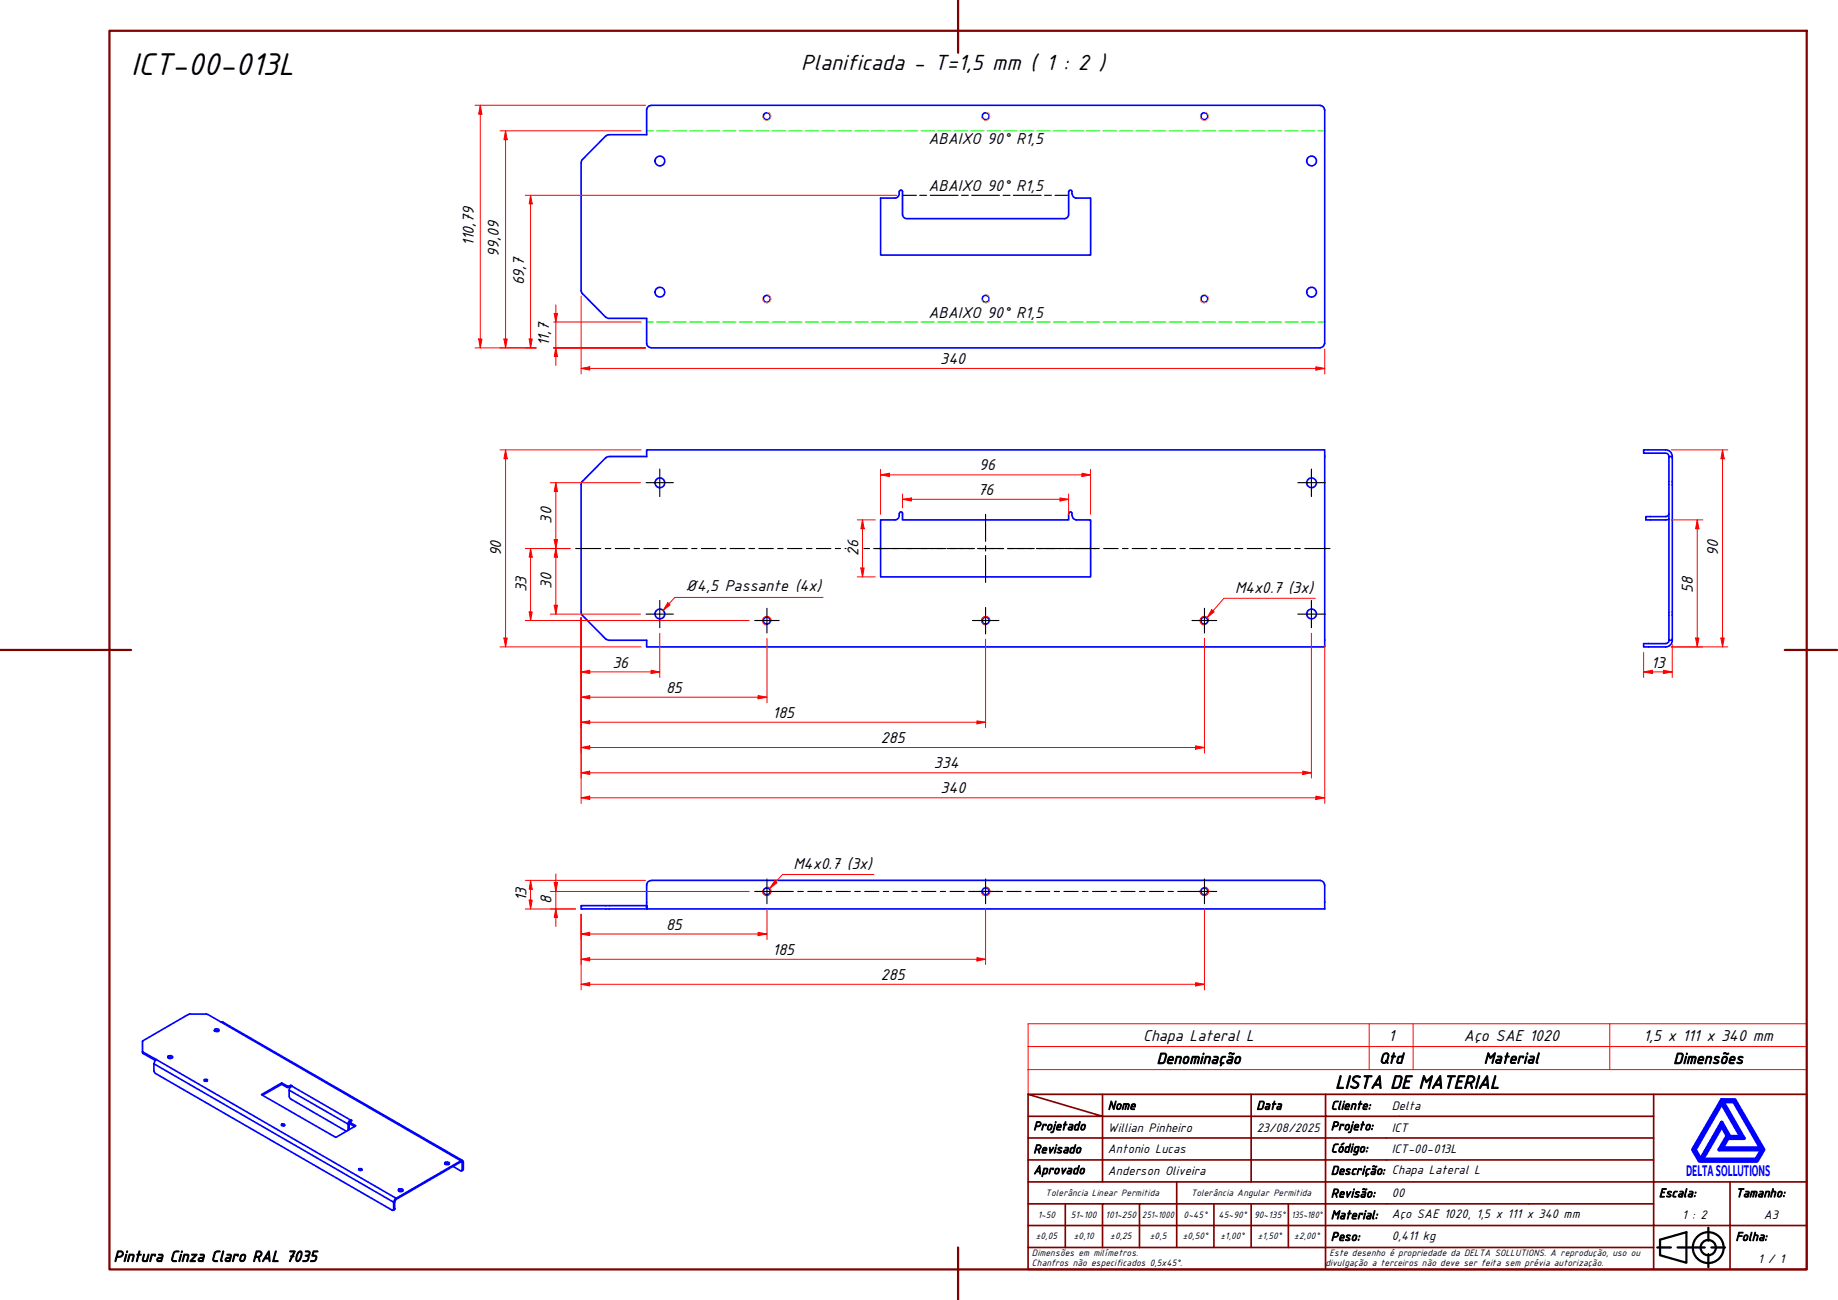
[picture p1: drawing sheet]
<svg xmlns="http://www.w3.org/2000/svg" width="420mm" height="297mm" viewBox="0 0 420 297" stroke-linecap="round" stroke-linejoin="round" font-family="sans-serif">
<!-- layer: Visible (ABNT) -->
<g fill="none" stroke="#00f" stroke-width=".38">
<path d="M132.8 110.7v29.2l.3 .7M133.1 110l-.3 .7M138.5 104.6l-5.4 5.4M139.2 104.3l-.7 .3M139.3 104.3h8.5M205.5 117.3a1.13 1.13 0 0 1-.9 1.5M205.6 117.3a.35 .35 0 0 1 .4-.3 .35 .35 0 0 1 .3 .3v1.5h38v-1.5M244.3 117.3a.35 .35 0 0 1 .4-.3 .35 .35 0 0 1 .3 .3v.5M245.1 117.8a.98 .98 0 0 0 1 1h3.2v13h-48v-13h3.2M302.8 104.3v42M133.1 140.6l5.4 5.4M138.5 146l.7 .3"/>
<path d="M139.3 146.3h8.5"/>
<circle cx="150.8" cy="110.3" r="1.11"/>
<circle cx="299.8" cy="110.3" r="1.11"/>
<circle cx="150.8" cy="140.3" r="1.11"/>
<circle cx="175.3" cy="141.8" r=".79"/>
<circle cx="225.3" cy="141.8" r=".79"/>
<circle cx="275.3" cy="141.8" r=".79"/>
<circle cx="299.8" cy="140.3" r="1.11"/>
</g>
<!-- layer: Visible Narrow (ABNT) -->
<path d="M176.3 142a.98 .98 0 0 0-.8-1.2 .98 .98 0 0 0-1.2 .8 .98 .98 0 0 0 .8 1.2M226.3 142a.98 .98 0 0 0-.8-1.2 .98 .98 0 0 0-1.1 .8 .98 .98 0 0 0 .8 1.2M276.3 142a.98 .98 0 0 0-.8-1.2 .98 .98 0 0 0-1.2 .8 .98 .98 0 0 0 .8 1.2" fill="none" stroke="#f00" stroke-width=".23"/>
<!-- layer: Visible (ABNT) -->
<circle cx="147.8" cy="146.3" r=".19" fill="#00f"/>
<path d="M147.8 146.3v1.5h155v-1.5" fill="none" stroke="#00f" stroke-width=".38"/>
<circle cx="147.8" cy="104.3" r=".19" fill="#00f"/>
<g fill="none" stroke="#00f" stroke-width=".38">
<path d="M147.8 104.3v-1.5h155v1.5M380.7 102.8h-5v.8h5M380.7 118h-4.5v.8h4.5M380.8 103.6a.73 .73 0 0 1 .7 .7M380.8 102.8a1.49 1.49 0 0 1 1.5 1.5M381.5 117.3a.73 .73 0 0 1-.7 .7M381.5 118.6l-.7 .2M382.3 104.3h-.8v42h.8M382.3 104.3v42M380.7 147.1h-5v.7h5M381.5 146.3a.73 .73 0 0 1-.7 .8M382.3 146.3a1.49 1.49 0 0 1-1.5 1.5"/>
<path d="M148.8 201.2a.98 .98 0 0 0-1 1v5.5v-.8h-15v.8h170v-5.5M148.8 201.2h153M301.8 201.2a.98 .98 0 0 1 1 1M32.7 237.8l-.1 .2M43.4 231.7l-.4 .1M47.2 231.7l.4 .1M32.6 240.2l.1 .5zM35.2 243.1v1.6l.2 .5 54.3 31.3h.2l.1-.2M35.2 243.1l.1-.5 .5-.5 54.8 31.7M35.2 243.1l54.8 31.6M65.5 248.1l.3 .1 .4-.1v.3l-.5 .1zM66.1 250.5l.4 .6"/>
<path d="M80.2 256.1l-.2 .3 .2 .5-.2-.5M90 274.7v1.6M90.2 276.1v.2l-.3 .2M90.2 276.1l-.2 .2M90.2 274.6v1.5M90.2 274.6l-.2 .1M90.6 273.8l-.4 .3-.2 .6M90.6 273.8l-.4 .8M105.3 267.5h.2l.4-.4-.4 .4"/>
<circle cx="175.3" cy="203.7" r=".79"/>
<circle cx="225.3" cy="203.7" r=".79"/>
<circle cx="275.3" cy="203.7" r=".79"/>
</g>
<!-- layer: Visible Narrow (ABNT) -->
<path d="M175.5 202.7a.98 .98 0 0 1 .8 1.1 .98 .98 0 0 1-1.2 .8 .98 .98 0 0 1-.8-1.1M225.5 202.7a.98 .98 0 0 1 .8 1.1 .98 .98 0 0 1-1.1 .8 .98 .98 0 0 1-.8-1.1M275.5 202.7a.98 .98 0 0 1 .8 1.1 .98 .98 0 0 1-1.2 .8 .98 .98 0 0 1-.8-1.1" fill="none" stroke="#f00" stroke-width=".23"/>
<!-- layer: Visible (ABNT) -->
<circle cx="35.8" cy="242.1" r=".19" fill="#00f"/>
<g fill="none" stroke="#00f" stroke-width=".38">
<path d="M132.8 37.2v29.2l.3 .7M133.1 36.5l-.3 .7M138.5 31l-5.4 5.5M139.2 30.8l-.7 .3M148.8 24.1a.98 .98 0 0 0-1 1v5.7h-8.5M148.8 24.1h153M301.8 24.1a.98 .98 0 0 1 1 1M302.8 25.1v53.4M205.5 43.7v.5M205.5 44.3a.98 .98 0 0 1-.9 1M205.6 43.8a.35 .35 0 0 1 .4-.4 .35 .35 0 0 1 .3 .4M206.3 49a.98 .98 0 0 0 1 1"/>
<path d="M206.3 43.7v5.2M207.3 50h36M244.3 43.7v5.2M244.3 49a.98 .98 0 0 1-1 1M244.3 43.8a.35 .35 0 0 1 .4-.4 .35 .35 0 0 1 .3 .4M245 43.7v.5M245.1 44.3a.98 .98 0 0 0 1 1h3.2v13h-48v-13h3.2M133.1 67l5.4 5.5M138.5 72.5l.7 .3M139.3 72.8h8.5v5.6a.98 .98 0 0 0 1 1M148.8 79.5h153M302.8 78.4a.98 .98 0 0 1-1 1"/>
<path d="M32.6 238v2.2M43 231.8l-10.3 6M43.4 231.7h3.8M47.6 231.8l2.9 1.7M49 235.6l.3-.2 .7 .2M49.1 235.2l.4-.1 .5 .2a.61 .61 0 0 1-1 .1zM50.5 233.5l54.8 31.7M50.5 233.5h.4l54.8 31.7M32.7 240.4l3.1 1.7M32.7 240.7l2.8 1.6M38.4 241.4l.8-.2 .3 .4a.63 .63 0 0 1-.6 .3 .63 .63 0 0 1-.5-.5zM38.4 241.7l.5-.2 .5 .2"/>
<path d="M46.7 246.7l.6-.1 .1 .1a.35 .35 0 0 1-.3 .4 .35 .35 0 0 1-.4-.4zM46.7 247l.4-.1 .3 .1M64.3 257l.5-.2 .3 .2a.39 .39 0 0 1-.4 .3 .39 .39 0 0 1-.4-.3zM64.4 257.2h.6M64.4 247.4v.4M65.5 248.1l-1.1-.7-4.6 2.7 17 9.8 4.5-2.7-1.1-.6M65.5 248.4l-1.1-.6-4.4 2.4M66.1 249.1l13.5 7.7M66.1 249.1v1.4M66.4 248l.3 .1M66.4 248l-.2 .1M66.4 248v.3"/>
<path d="M66.5 248.3l-.3 .1M66.5 251.1l12.7 7.4M66.7 248.1l-.5 .6-.1 .4M66.7 248.1l13.4 7.8M79.6 256.8v1.4M79.8 256.7l-.2 .1M79.8 256.7v1.4M80.1 255.9l.3 .1-.2 .1M80.1 255.9l-.3 .3-.2 .6M80.1 256.2l-.3 .5M80.1 256.2h.1M80.1 255.9v.3"/>
<path d="M80.2 256.9l.9 .5M82.1 267.1h.6a.4 .4 0 0 1-.3 .4 .4 .4 0 0 1-.4-.3zM82.1 267.4h.6M91.1 271.8l.3-.2 .7 .2a.55 .55 0 0 1-.5 .5 .55 .55 0 0 1-.5-.5zM91.1 272.1l.5-.2 .5 .2M101.7 265.7l.5-.2 .5 .2a.61 .61 0 0 1-1 .2zM102.4 265.8l.3 .2-.3-.2h-.4l-.3 .2M103.6 266.6l1.7 .9M105.3 265.2h.4l.2 .3M105.3 265.5l.4 .2M105.3 265.2v.3M105.3 265.2l-14.7 8.6"/>
<path d="M105.3 265.5l-14.7 8.6M105.7 265.7v1.6M105.9 265.5v1.6M105.9 265.5l-.2 .2"/>
<circle cx="150.8" cy="36.8" r="1.11"/>
<circle cx="175.3" cy="26.6" r=".79"/>
<circle cx="225.3" cy="26.6" r=".79"/>
<circle cx="275.3" cy="26.6" r=".79"/>
<circle cx="299.8" cy="36.8" r="1.11"/>
<circle cx="150.8" cy="66.8" r="1.11"/>
<circle cx="175.3" cy="68.3" r=".79"/>
<circle cx="225.3" cy="68.3" r=".79"/>
<circle cx="275.3" cy="68.3" r=".79"/>
<circle cx="299.8" cy="66.8" r="1.11"/>
</g>
<!-- layer: Linha de centro curva (ISO) -->
<g fill="none" stroke="#0f0" stroke-width=".25">
<path d="M147.8 29.9h1.6M150.1 29.9h3M153.9 29.9h3M157.7 29.9h3M161.4 29.9h3.1M165.2 29.9h3M169 29.9h3M172.8 29.9h3M176.5 29.9h3.1M180.3 29.9h3M184.1 29.9h3M187.9 29.9h3"/>
<path d="M191.6 29.9h3.1M195.5 29.9h3M199.2 29.9h3M203 29.9h3.1M206.8 29.9h3M210.6 29.9h3M214.4 29.9h3M218.1 29.9h3.1M221.9 29.9h3M225.7 29.9h3M229.5 29.9h3M233.2 29.9h3.1"/>
<path d="M237 29.9h3M240.8 29.9h3M244.6 29.9h3M248.3 29.9h3.1M252.2 29.9h3M256 29.9h3M259.7 29.9h3.1M263.5 29.9h3M267.3 29.9h3M271.1 29.9h3M274.8 29.9h3.1M278.6 29.9h3"/>
<path d="M282.4 29.9h3M286.2 29.9h3M289.9 29.9h3.1M293.8 29.9h2.9M297.5 29.9h3M301.3 29.9h1.5M147.8 73.6h1.6M150.1 73.6h3M153.9 73.6h3M157.7 73.6h3M161.4 73.6h3.1M165.2 73.6h3"/>
<path d="M169 73.6h3M172.8 73.6h3M176.5 73.6h3.1M180.3 73.6h3M184.1 73.6h3M187.9 73.6h3M191.6 73.6h3.1M195.5 73.6h3M199.2 73.6h3M203 73.6h3.1M206.8 73.6h3M210.6 73.6h3"/>
<path d="M214.4 73.6h3M218.1 73.6h3.1M221.9 73.6h3M225.7 73.6h3M229.5 73.6h3M233.2 73.6h3.1M237 73.6h3M240.8 73.6h3M244.6 73.6h3M248.3 73.6h3.1M252.2 73.6h3M256 73.6h3"/>
<path d="M259.7 73.6h3.1M263.5 73.6h3M267.3 73.6h3M271.1 73.6h3M274.8 73.6h3.1M278.6 73.6h3M282.4 73.6h3M286.2 73.6h3M289.9 73.6h3.1M293.8 73.6h2.9M297.5 73.6h3M301.3 73.6h1.5"/>
</g>
<path d="M206.3 44.6h3.2M210.2 44.6h1.6M212.7 44.6h6.3M219.8 44.6h1.6M222.1 44.6h6.4M229.3 44.6h1.6M231.6 44.6h6.4M238.8 44.6h1.5M241.2 44.6h3.1" fill="none" stroke="#000" stroke-width=".25"/>
<!-- layer: Visible Narrow (ABNT) -->
<path d="M175.5 25.6a.98 .98 0 0 1 .8 1.1 .98 .98 0 0 1-1.2 .8 .98 .98 0 0 1-.8-1.1M225.5 25.6a.98 .98 0 0 1 .8 1.1 .98 .98 0 0 1-1.1 .8 .98 .98 0 0 1-.8-1.1M275.5 25.6a.98 .98 0 0 1 .8 1.1 .98 .98 0 0 1-1.2 .8 .98 .98 0 0 1-.8-1.1M175.5 67.3a.98 .98 0 0 1 .8 1.2 .98 .98 0 0 1-1.2 .7 .98 .98 0 0 1-.8-1.1M225.5 67.3a.98 .98 0 0 1 .8 1.2 .98 .98 0 0 1-1.1 .7 .98 .98 0 0 1-.8-1.1M275.5 67.3a.98 .98 0 0 1 .8 1.2 .98 .98 0 0 1-1.2 .7 .98 .98 0 0 1-.8-1.1" fill="none" stroke="#ff0" stroke-width=".23"/>
<path d="M152.9 138l-1.3 1.5M235 239.1h178v-5.2h-178v10.5M313 233.9v10.5M323 233.9v10.5M368 233.9v10.5M413 239.1v5.3h-178M235 244.4v5.6h178v-5.6" fill="none" stroke="#f00" stroke-width=".23"/>
<!-- layer: Borda A3/A4 (ABNT) -->
<path d="M25 7h388v283.1h-388zM219 0v12.1M0 148.5h30M408 148.5h12M219 285v12" fill="none" stroke="#800000" stroke-width=".51"/>
<path d="M393.6 257.3l1.2 2.2-1.8 3.2h9.7l-1.3 2.2h-12.2zM393.6 252.1l4.4 7.6h-2.6l-1.8-3.2-4.9 8.4-1.2-2.2zM393.6 251.3h3l6.6 11.4-1.6 2.6h-13.1l-1.5-2.6zM393.8 251.7h2.6l6.1 10.6h-8.8l1.3-2.2h3.7zM395 259.7h.2l-.1 .2z" fill="none" stroke="#00f" stroke-width=".83"/>
<!-- layer: 0 -->
<path d="M388.5 265.3h13.1" fill="none" stroke="#000" stroke-width=".23"/>
<g fill="none" stroke="#800000" stroke-width=".38">
<path d="M235 250l17 5.1h-17M235 250h178v40.1h-178zM252 255.1h34v4.9h17M252 255.1v15M252 250v5.1M286 250v5.1h17v4.9M303 250v5.1h75M378 250v20.1h-143M235 260h51v10.1M235 275.1h17M243.5 275.1v9.9M260.5 275.1h-8.5v9.9"/>
<path d="M269 270.1v14.9h-8.5M277.5 275.1v9.9h-8.5M286 275.1v9.9h8.5M294.5 275.1v9.9M303 275.1h-42.5v9.9M303 260v5h-68M303 275.1v9.9h75M303 260h75M303 275.1h75M378 265h-75v10.1M395.5 270.1v9.9h17.5M413 270.1h-35v9.9h17.5v10.1"/>
<path d="M235 285h25.5M235 280h143v10.1M277.5 285h8.5M294.5 285h8.5v5.1"/>
</g>
<g fill="none" stroke="#000" stroke-width=".51">
<path d="M378.8 285h3.2M379.5 283.3l6-1.8v7l-6-1.7zM383.5 285h6.2M390.5 280.5v3M390.5 286.6v2.9M391.2 285h3.1"/>
<circle cx="390.5" cy="285.1" r="3.5"/>
<circle cx="390.5" cy="285.1" r="1.75"/>
</g>
<!-- layer: Marca de centro (ISO) -->
<path d="M225.3 138.8v6M222.3 141.8h6M175.3 200.8v5.7M222.5 203.7h5.7M225.3 200.8v5.7M275.3 200.8v5.7" fill="none" stroke="#000" stroke-width=".25"/>
<!-- layer: Linha de centro (ISO) -->
<g fill="none" stroke="#000" stroke-width=".25">
<path d="M225.3 117.5v6.2M131.6 125.3h5.8M138.4 125.3h1.2M140.7 125.3h3.3M145 125.3h1.2M147.2 125.3h3.3M151.5 125.3h1.3M153.8 125.3h3.3M158.1 125.3h1.2M160.3 125.3h3.3M164.7 125.3h1.2M166.9 125.3h3.3"/>
<path d="M171.2 125.3h1.3M173.5 125.3h3.3M177.8 125.3h1.2M180 125.3h3.3M184.3 125.3h1.3M186.6 125.3h3.3M190.9 125.3h1.3M193.2 125.3h.1M197.5 125.3h1.3M199.7 125.3h6.5M206.3 125.3h9.9M216.5 125.3h6.3"/>
<path d="M223.5 125.3h5.9M225.3 124.7v1.2M225.3 126.9v6.2M230.3 125.3h6.1M236.9 125.3h6.4M243.5 125.3h7.8M252.3 125.3h3.3M256.6 125.3h1.3M258.8 125.3h3.4M263.1 125.3h1.3M265.4 125.3h3.3M269.7 125.3h1.3"/>
<path d="M272 125.3h3.3M276.3 125.3h1.3M278.6 125.3h3.3M282.9 125.3h1.2M285.1 125.3h3.3M289.4 125.3h1.3M291.7 125.3h3.3M296 125.3h1.2M298.3 125.3h5.7"/>
</g>
<path d="M152.7 137.7l.5 .5-1.6 1.3z" fill="#f00"/>
<path d="M152.7 137.7l.5 .5-1.6 1.3zM188.2 136.5h-34l-1.3 1.5M277.3 139.6l-1.3 1.5" fill="none" stroke="#f00" stroke-width=".23"/>
<path d="M277 139.3l.6 .5-1.6 1.3z" fill="#f00"/>
<path d="M277 139.3l.6 .5-1.6 1.3zM300.7 136.7h-20.9l-2.5 2.9" fill="none" stroke="#f00" stroke-width=".23"/>
<path d="M127.1 207.7v2" fill="none" stroke="#f00" stroke-width=".23"/>
<path d="M127.1 207.7l.3 2h-.7z" fill="#f00"/>
<path d="M127.1 207.7l.3 2h-.7zM127.1 201.7v2" fill="none" stroke="#f00" stroke-width=".23"/>
<path d="M126.7 201.7h.7l-.3 2z" fill="#f00"/>
<path d="M127.1 199.7v2M121.3 201.2v2M125.8 207.7h5.8M125.8 203.7h45.5M126.7 201.7h.7l-.3 2zM127.1 203.7v4M127.1 209.7v2" fill="none" stroke="#f00" stroke-width=".23"/>
<path d="M121.3 201.2l.4 2h-.7z" fill="#f00"/>
<path d="M121.3 201.2l.4 2h-.7zM121.3 205.7v2" fill="none" stroke="#f00" stroke-width=".23"/>
<path d="M121 205.7h.7l-.4 2z" fill="#f00"/>
<path d="M120.1 207.7h11.5M120.1 201.2h27.5M121 205.7h.7l-.4 2zM121.3 203.2v2.5" fill="none" stroke="#f00" stroke-width=".23"/>
<path d="M177.4 201.5l-1.4 1.4" fill="none" stroke="#f00" stroke-width=".23"/>
<path d="M177.1 201.2l.5 .5-1.6 1.2z" fill="#f00"/>
<path d="M199.8 199.8h-20.9l-1.5 1.7M177.1 201.2l.5 .5-1.6 1.2z" fill="none" stroke="#f00" stroke-width=".23"/>
<path d="M109.8 77.5v2" fill="none" stroke="#f00" stroke-width=".23"/>
<path d="M109.4 77.5h.8l-.4 2z" fill="#f00"/>
<path d="M109.8 24.1v2M109.4 77.5h.8l-.4 2z" fill="none" stroke="#f00" stroke-width=".23"/>
<path d="M109.8 24.1l.4 2h-.8z" fill="#f00"/>
<path d="M108.6 24.1h39M109.8 24.1l.4 2h-.8zM109.8 26.1v51.4M108.6 79.5h14M126.6 79.5h21M127.1 79.5v2" fill="none" stroke="#f00" stroke-width=".23"/>
<path d="M127.1 79.5l.3 2h-.7z" fill="#f00"/>
<path d="M127.1 79.5l.3 2h-.7zM127.1 71.6v2" fill="none" stroke="#f00" stroke-width=".23"/>
<path d="M126.7 71.6h.7l-.3 2z" fill="#f00"/>
<path d="M115.6 77.5v2M126.6 73.6h20M126.6 79.5h21M126.7 71.6h.7l-.3 2zM127.1 69.6v2M127.1 73.6v5.9M127.1 81.5v2" fill="none" stroke="#f00" stroke-width=".23"/>
<path d="M115.2 77.5h.8l-.4 2z" fill="#f00"/>
<path d="M115.6 29.9v2M115.2 77.5h.8l-.4 2z" fill="none" stroke="#f00" stroke-width=".23"/>
<path d="M115.6 29.9l.4 2h-.8z" fill="#f00"/>
<path d="M114.3 29.9h32.3M115.6 29.9l.4 2h-.8zM115.6 31.9v45.6M114.3 79.5h8.3M126.6 79.5h21M132.8 84.2h2" fill="none" stroke="#f00" stroke-width=".23"/>
<path d="M132.8 84.2l2-.4v.8z" fill="#f00"/>
<path d="M132.8 84.2l2-.4v.8zM300.8 84.2h2" fill="none" stroke="#f00" stroke-width=".23"/>
<path d="M300.8 83.8l2 .4-2 .4z" fill="#f00"/>
<path d="M121.3 77.5v2M132.8 67.6v17.9M302.8 79.7v5.8M134.8 84.2h166M300.8 83.8l2 .4-2 .4z" fill="none" stroke="#f00" stroke-width=".23"/>
<path d="M121 77.5h.7l-.4 2z" fill="#f00"/>
<path d="M121.3 44.6v2M121 77.5h.7l-.4 2z" fill="none" stroke="#f00" stroke-width=".23"/>
<path d="M121.3 44.6l.4 2h-.7z" fill="#f00"/>
<path d="M120.1 44.6h84.9M121.3 44.6l.4 2h-.7zM121.3 46.6v30.9M120.1 79.5h2.5M126.6 79.5h21M115.6 145.8v2" fill="none" stroke="#f00" stroke-width=".23"/>
<path d="M115.2 145.8h.8l-.4 2z" fill="#f00"/>
<path d="M115.6 102.8v2M115.2 145.8h.8l-.4 2z" fill="none" stroke="#f00" stroke-width=".23"/>
<path d="M115.6 102.8l.4 2h-.8z" fill="#f00"/>
<path d="M114.3 102.8h32.3M115.6 102.8l.4 2h-.8zM115.6 104.8v41M114.3 147.8h32.3M380.2 153.5h2.1" fill="none" stroke="#f00" stroke-width=".23"/>
<!-- layer: Linha de centro (ISO) -->
<g fill="none" stroke="#000" stroke-width=".25">
<path d="M172.5 203.7h8.9M182.4 203.7h1.2M184.7 203.7h3.2M188.9 203.7h1.2M191.1 203.7h3.3M195.4 203.7h1.3M197.7 203.7h3.2M201.9 203.7h1.2M204.2 203.7h3.2M208.4 203.7h1.3M210.7 203.7h3.2M214.9 203.7h1.3"/>
<path d="M217.2 203.7h3.2M221.4 203.7h1.3M223.7 203.7h3.2M228 203.7h1.2M230.2 203.7h3.2M234.4 203.7h1.3M236.7 203.7h3.3M241 203.7h1.2M243.2 203.7h3.2M247.5 203.7h1.2M249.7 203.7h3.3M254 203.7h1.2"/>
<path d="M256.2 203.7h3.3M260.5 203.7h1.2M262.8 203.7h3.2M267 203.7h1.2M269.2 203.7h8.9"/>
</g>
<path d="M380.2 153.1l2.1 .4-2.1 .4z" fill="#f00"/>
<path d="M375.7 153.5h2.1M380.2 153.1l2.1 .4-2.1 .4z" fill="none" stroke="#f00" stroke-width=".23"/>
<path d="M375.7 153.5l2.1-.4v.8z" fill="#f00"/>
<path d="M375.7 153.5l2.1-.4v.8zM375.7 149.1v5.7M377.8 153.5h2.4M382.3 147.2v7.6M388 145.8v2" fill="none" stroke="#f00" stroke-width=".23"/>
<path d="M387.6 145.8h.8l-.4 2z" fill="#f00"/>
<path d="M388 118.8v2M387.6 145.8h.8l-.4 2z" fill="none" stroke="#f00" stroke-width=".23"/>
<path d="M388 118.8l.4 2h-.8z" fill="#f00"/>
<path d="M382 118.8h7.3M388 118.8l.4 2h-.8zM388 120.8v25M382 147.8h7.3M393.8 145.8v2" fill="none" stroke="#f00" stroke-width=".23"/>
<path d="M393.4 145.8h.7l-.3 2z" fill="#f00"/>
<path d="M393.8 102.8v2M393.4 145.8h.7l-.3 2z" fill="none" stroke="#f00" stroke-width=".23"/>
<path d="M393.8 102.8l.3 2h-.7z" fill="#f00"/>
<path d="M382 102.8h13M393.8 102.8l.3 2h-.7zM393.8 104.8v41M382 147.8h13M132.8 165h2" fill="none" stroke="#f00" stroke-width=".23"/>
<path d="M132.8 165l2-.3v.7z" fill="#f00"/>
<path d="M132.8 165l2-.3v.7zM223.3 165h2" fill="none" stroke="#f00" stroke-width=".23"/>
<path d="M223.3 164.7l2 .3-2 .4z" fill="#f00"/>
<path d="M127.1 138.3v2M132.8 141.1v25.2M225.3 146v20.3M134.8 165h88.5M223.3 164.7l2 .3-2 .4z" fill="none" stroke="#f00" stroke-width=".23"/>
<!-- layer: Marca de centro (ISO) -->
<path d="M147.7 110.3h6.2M150.8 107.2v6.3M296.7 110.3h6.3M299.8 107.2v6.3M150.8 137.2v6.2M175.3 139v5.6M275.3 139v5.6M299.8 137.2v6.2M147.7 140.3h6.2M172.5 141.8h5.6M272.5 141.8h5.6M296.7 140.3h6.3" fill="none" stroke="#000" stroke-width=".25"/>
<path d="M126.7 138.3h.7l-.3 2z" fill="#f00"/>
<path d="M126.7 138.3h.7l-.3 2zM127.1 125.3v2" fill="none" stroke="#f00" stroke-width=".23"/>
<path d="M127.1 125.3l.3 2h-.7z" fill="#f00"/>
<path d="M121.3 125.3v2M125.8 125.3h4.5M127.1 125.3l.3 2h-.7zM127.1 127.3v11M125.8 140.3h20.6" fill="none" stroke="#f00" stroke-width=".23"/>
<path d="M121.3 125.3l.4 2h-.7z" fill="#f00"/>
<path d="M121.3 125.3l.4 2h-.7zM121.3 139.8v2" fill="none" stroke="#f00" stroke-width=".23"/>
<path d="M121 139.8h.7l-.4 2z" fill="#f00"/>
<path d="M120.1 125.3h10.2M121 139.8h.7l-.4 2zM121.3 127.3v12.5M127.1 123.3v2M120.1 141.8h30.6M150.9 141.8h20.4" fill="none" stroke="#f00" stroke-width=".23"/>
<path d="M126.7 123.3h.7l-.3 2z" fill="#f00"/>
<path d="M127.1 110.3v2M126.7 123.3h.7l-.3 2z" fill="none" stroke="#f00" stroke-width=".23"/>
<path d="M127.1 110.3l.3 2h-.7z" fill="#f00"/>
<path d="M125.8 110.3h20.6M127.1 110.3l.3 2h-.7zM127.1 112.3v11M125.8 125.3h4.5M132.8 153.5h2" fill="none" stroke="#f00" stroke-width=".23"/>
<path d="M132.8 153.5l2-.4v.8z" fill="#f00"/>
<path d="M132.8 153.5l2-.4v.8zM148.8 153.5h2" fill="none" stroke="#f00" stroke-width=".23"/>
<path d="M148.8 153.1l2 .4-2 .4z" fill="#f00"/>
<path d="M132.8 141.1v13.7M132.8 159.3h2M134.8 153.5h14M148.8 153.1l2 .4-2 .4zM150.8 144.7v10.1" fill="none" stroke="#f00" stroke-width=".23"/>
<path d="M132.8 159.3l2-.4v.8z" fill="#f00"/>
<path d="M132.8 159.3l2-.4v.8zM173.3 159.3h2" fill="none" stroke="#f00" stroke-width=".23"/>
<path d="M173.3 158.9l2 .4-2 .4z" fill="#f00"/>
<path d="M132.8 141.1v19.5M134.8 159.3h38.5M173.3 158.9l2 .4-2 .4zM175.3 145.8v14.8M132.8 170.8h2" fill="none" stroke="#f00" stroke-width=".23"/>
<path d="M132.8 170.8l2-.4v.8z" fill="#f00"/>
<path d="M132.8 170.8l2-.4v.8zM273.3 170.8h2" fill="none" stroke="#f00" stroke-width=".23"/>
<path d="M273.3 170.4l2 .4-2 .4z" fill="#f00"/>
<path d="M132.8 141.1v31M275.3 145.8v26.3M132.8 176.6h2M134.8 170.8h138.5M273.3 170.4l2 .4-2 .4z" fill="none" stroke="#f00" stroke-width=".23"/>
<path d="M132.8 176.6l2-.4v.8z" fill="#f00"/>
<path d="M132.8 176.6l2-.4v.8zM297.8 176.6h2" fill="none" stroke="#f00" stroke-width=".23"/>
<path d="M297.8 176.2l2 .4-2 .4z" fill="#f00"/>
<path d="M132.8 141.1v36.7M299.8 144.7v33.1M134.8 176.6h163M297.8 176.2l2 .4-2 .4zM132.8 182.3h2" fill="none" stroke="#f00" stroke-width=".23"/>
<path d="M132.8 182.3l2-.4v.8z" fill="#f00"/>
<path d="M132.8 182.3l2-.4v.8zM300.8 182.3h2" fill="none" stroke="#f00" stroke-width=".23"/>
<path d="M300.8 181.9l2 .4-2 .4z" fill="#f00"/>
<path d="M132.8 141.1v42.5M302.8 147.6v36M134.8 182.3h166M300.8 181.9l2 .4-2 .4zM132.8 213.4h2" fill="none" stroke="#f00" stroke-width=".23"/>
<path d="M132.8 213.4l2-.4v.8z" fill="#f00"/>
<path d="M132.8 213.4l2-.4v.8zM173.3 213.4h2" fill="none" stroke="#f00" stroke-width=".23"/>
<path d="M173.3 213l2 .4-2 .4z" fill="#f00"/>
<path d="M132.8 208.9v5.8M134.8 213.4h38.5M173.3 213l2 .4-2 .4zM175.3 207.8v6.9M223.3 219.2h2" fill="none" stroke="#f00" stroke-width=".23"/>
<path d="M223.3 218.8l2 .4-2 .4z" fill="#f00"/>
<path d="M132.8 219.2h2M223.3 218.8l2 .4-2 .4z" fill="none" stroke="#f00" stroke-width=".23"/>
<path d="M132.8 219.2l2-.4v.8z" fill="#f00"/>
<path d="M132.8 219.2l2-.4v.8zM132.8 208.9v11.5M134.8 219.2h88.5M225.3 207.8v12.6M132.8 224.9h2" fill="none" stroke="#f00" stroke-width=".23"/>
<path d="M132.8 224.9l2-.4v.8z" fill="#f00"/>
<path d="M132.8 224.9l2-.4v.8zM273.3 224.9h2" fill="none" stroke="#f00" stroke-width=".23"/>
<path d="M273.3 224.5l2 .4-2 .4z" fill="#f00"/>
<path d="M201.3 108.5h2M132.8 208.9v17.3M275.3 207.8v18.4M134.8 224.9h138.5M273.3 224.5l2 .4-2 .4z" fill="none" stroke="#f00" stroke-width=".23"/>
<path d="M201.3 108.5l2-.4v.8z" fill="#f00"/>
<path d="M201.3 108.5l2-.4v.8zM247.3 108.5h2" fill="none" stroke="#f00" stroke-width=".23"/>
<path d="M247.3 108.1l2 .4-2 .4z" fill="#f00"/>
<path d="M201.3 107.2v10.3M203.3 108.5h44M247.3 108.1l2 .4-2 .4zM249.3 107.2v10.3M197.2 129.8v2" fill="none" stroke="#f00" stroke-width=".23"/>
<path d="M196.8 129.8h.7l-.3 2z" fill="#f00"/>
<path d="M197.2 118.8v2M196.8 129.8h.7l-.3 2z" fill="none" stroke="#f00" stroke-width=".23"/>
<path d="M197.2 118.8l.3 2h-.7z" fill="#f00"/>
<path d="M196 118.8h4.1M197.2 118.8l.3 2h-.7zM206.3 114.1h2M196 131.8h4.1M197.2 120.8v9" fill="none" stroke="#f00" stroke-width=".23"/>
<path d="M206.3 114.1l2-.3v.7z" fill="#f00"/>
<path d="M206.3 114.1l2-.3v.7zM242.3 114.1h2" fill="none" stroke="#f00" stroke-width=".23"/>
<path d="M242.3 113.8l2 .3-2 .4z" fill="#f00"/>
<path d="M206.3 112.9v3.2M208.3 114.1h34M242.3 113.8l2 .3-2 .4zM244.3 112.9v4.6" fill="none" stroke="#f00" stroke-width=".23"/>
<text font-size="7.7" x="30" y="17.1">ICT-00-013L</text>
<text font-size="5.4" x="183.1" y="16">Planificada - T=1,5 mm ( 1 : 2 )</text>
<text font-size="4.6" x="305.2" y="248.7">LISTA DE MATERIAL</text>
<g font-size="3.9">
<text x="212.3" y="32.9">ABAIXO 90° R1,5</text>
<text x="212.3" y="43.6">ABAIXO 90° R1,5</text>
<text x="108.3" y="56.2" transform="rotate(-90 108.3 56.2)">110,79</text>
<text x="114" y="58.8" transform="rotate(-90 114 58.8)">99,09</text>
<text x="119.8" y="65.2" transform="rotate(-90 119.8 65.2)">69,7</text>
<text x="212.3" y="72.6">ABAIXO 90° R1,5</text>
<text x="125.5" y="79.2" transform="rotate(-90 125.5 79.2)">11,7</text>
<text x="214.9" y="83.2">340</text>
<text x="223.8" y="107.5">96</text>
<text x="223.5" y="113.1">76</text>
<text x="126" y="119.6" transform="rotate(-90 126 119.6)">30</text>
<text x="114.6" y="127.1" transform="rotate(-90 114.6 127.1)">90</text>
<text x="196.2" y="127.1" transform="rotate(-90 196.2 127.1)">26</text>
<text x="392.7" y="127.1" transform="rotate(-90 392.7 127.1)">90</text>
<text x="120.3" y="135.4" transform="rotate(-90 120.3 135.4)">33</text>
<text x="126" y="134.6" transform="rotate(-90 126 134.6)">30</text>
<text x="156.7" y="135.1">Ø4,5 Passante (4x)</text>
<text x="282.3" y="135.5">M4x0.7 (3x)</text>
<text x="387" y="135.5" transform="rotate(-90 387 135.5)">58</text>
<text x="140" y="152.6">36</text>
<text x="377.4" y="152.6">13</text>
<text x="152.3" y="158.3">85</text>
<text x="176.6" y="164.1">185</text>
<text x="201.4" y="169.8">285</text>
<text x="213.5" y="175.6">334</text>
<text x="215" y="181.3">340</text>
<text x="181.4" y="198.6">M4x0.7 (3x)</text>
<text x="120.3" y="206" transform="rotate(-90 120.3 206)">13</text>
<text x="126" y="206.6" transform="rotate(-90 126 206.6)">8</text>
<text x="152.3" y="212.4">85</text>
<text x="176.6" y="218.2">185</text>
<text x="201.4" y="224">285</text>
<text x="261.3" y="237.8">Chapa Lateral L</text>
<text x="317.4" y="237.8">1</text>
<text x="334.6" y="237.8">Aço SAE 1020</text>
<text x="375.7" y="237.8">1,5 x 111 x 340 mm</text>
</g>
<g font-size="3.8">
<text x="264.4" y="243.1">Denominação</text>
<text x="315.3" y="243">Qtd</text>
<text x="339.2" y="243">Material</text>
<text x="382.5" y="243.1">Dimensões</text>
<text x="26" y="288.3">Pintura Cinza Claro RAL 7035</text>
</g>
<text font-size="3.8" fill="#00f" x="385.4" y="268.8">DELTASOLLUTIONS</text>
<g font-size="3">
<text x="253.2" y="253.5">Nome</text>
<text x="287.2" y="253.5">Data</text>
<text x="304.2" y="253.5">Cliente:</text>
<text x="318.1" y="253.5">Delta</text>
<text x="236.2" y="263.5">Revisado</text>
<text x="236.2" y="258.2">Projetado</text>
<text x="253.2" y="258.6">Willian Pinheiro</text>
<text x="253.2" y="263.5">Antonio Lucas</text>
<text x="287.3" y="258.6">23/08/2025</text>
<text x="304.2" y="263.3">Código:</text>
<text x="304.2" y="258.2">Projeto:</text>
<text x="318.1" y="263.5">ICT-00-013L</text>
<text x="318.1" y="258.6">ICT</text>
<text x="236.2" y="268.3">Aprovado</text>
<text x="253.2" y="268.5">Anderson Oliveira</text>
<text x="304.2" y="268.4">Descrição: Chapa Lateral L</text>
<text x="304.2" y="273.6">Revisão:</text>
<text x="318.1" y="273.5">00</text>
<text x="379.2" y="273.5">Escala:</text>
<text x="396.7" y="273.5">Tamanho:</text>
<text x="304.2" y="278.6">Material:</text>
<text x="318.1" y="278.4">Aço SAE 1020, 1,5 x 111 x 340 mm</text>
<text x="384.6" y="278.6">1 : 2</text>
<text x="403.2" y="278.6">A3</text>
<text x="304.2" y="283.5">Peso:</text>
<text x="318.1" y="283.3">0,411 kg</text>
<text x="396.7" y="283.5">Folha:</text>
<text x="401.9" y="288.5">1 / 1</text>
</g>
<g font-size="2.3">
<text x="239" y="273.4">Tolerância Linear Permitida</text>
<text x="272.3" y="273.2">Tolerância Angular Permitida</text>
<text x="237.2" y="278.3">1~50</text>
<text x="244.8" y="278.3">51~100</text>
<text x="252.7" y="278.3">101~250</text>
<text x="261.1" y="278.3">251~1000</text>
<text x="270.6" y="278.3">0~45°</text>
<text x="278.5" y="278.3">45~90°</text>
<text x="286.7" y="278.3">90~135°</text>
<text x="295.2" y="278.3">135~180°</text>
<text x="235.9" y="287.1">Dimensões em milímetros.</text>
<text x="236.8" y="283.1">±0,05</text>
<text x="245.5" y="283.1">±0,10</text>
<text x="253.8" y="283.1">±0,25</text>
<text x="262.8" y="283.1">±0,5</text>
<text x="270.4" y="283.1">±0,50°</text>
<text x="279" y="283.1">±1,00°</text>
<text x="287.5" y="283.1">±1,50°</text>
<text x="295.8" y="283.1">±2,00°</text>
<text x="303.9" y="287.1">Este desenho é propriedade da DELTA SOLLUTIONS. A reprodução, uso ou</text>
<text x="235.9" y="289.2">Chanfros não especificados 0,5x45°.</text>
<text x="303" y="289.2">divulgação a terceiros não deve ser feita sem prévia autorização.</text>
</g>
</svg>
